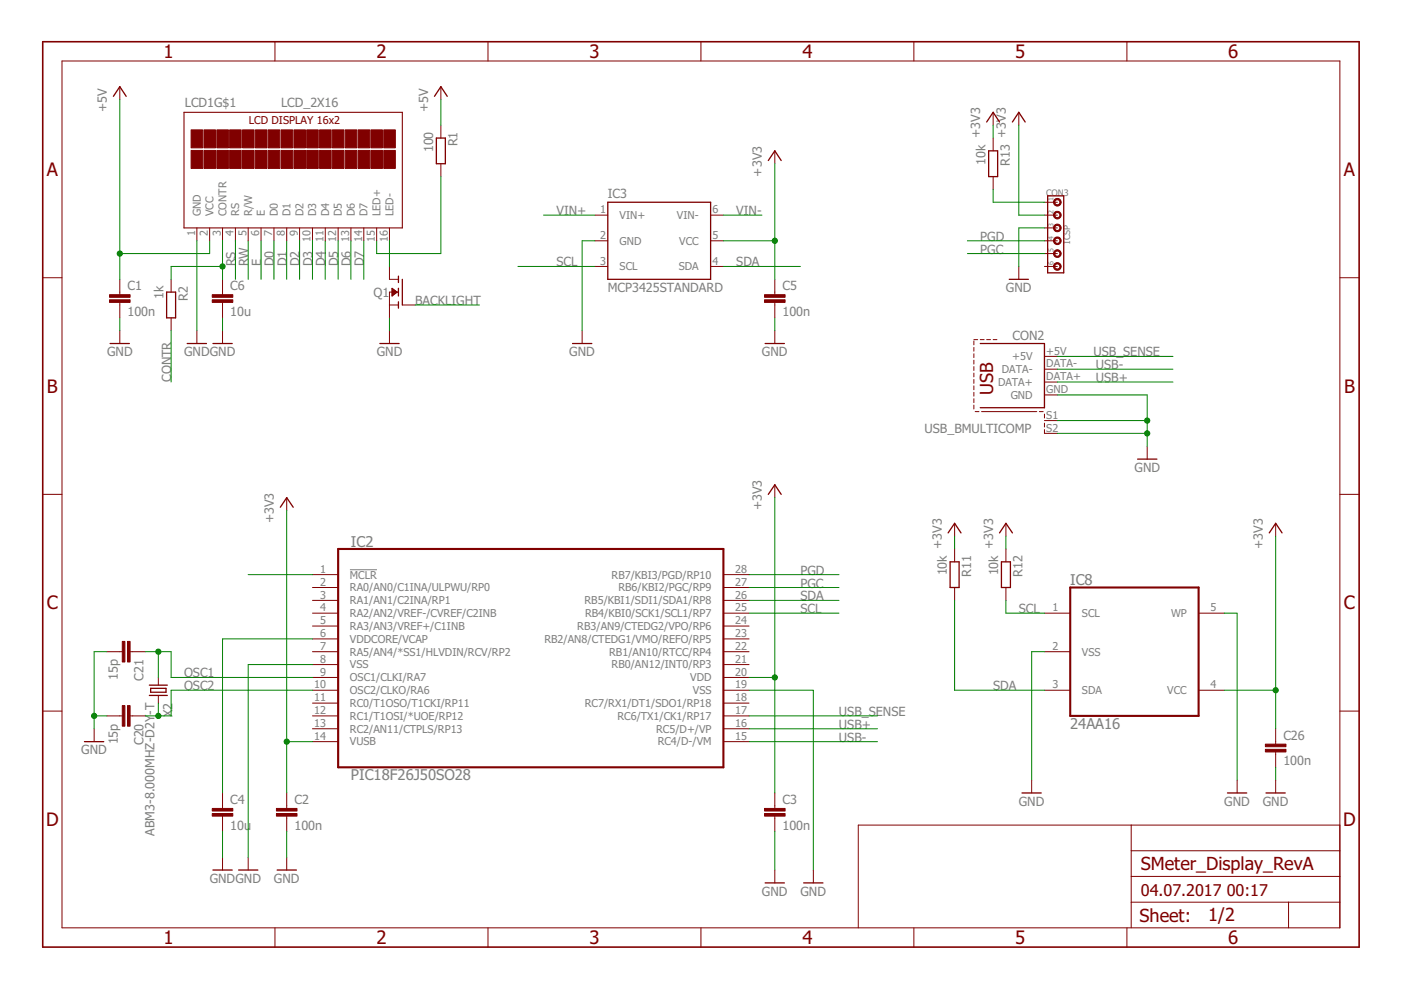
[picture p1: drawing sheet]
<svg xmlns="http://www.w3.org/2000/svg" width="297mm" height="210mm" viewBox="0 0 297 210" stroke-linecap="round" stroke-linejoin="round" font-family="sans-serif">
<path d="M74.2 120.8h5.7" fill="none" stroke="#808080" stroke-width=".21"/>
<g fill="none" stroke="#800000" stroke-width=".21">
<path d="M13.1 12.9h271v183.8h-271zM25.4 18.4v2.7M58.3 8.8v4.1M93.5 18.4v2.7M103.5 8.8v4.1M148.6 8.8v4.1M193.8 8.8v4.1M238.9 8.8v4.1M93.5 26.5v2.8M93.5 34.7v2.7M164.3 32v2.7M210.6 23.8v2.7"/>
<path d="M210.6 29.3v2.7M210.6 37.4v2.8M216 23.8v2.7M9.1 58.9h4M25.4 59.2v3.3M36.3 59.2v2.7M41.7 48.3v2.8M44.4 48.3v2.8M47.2 48.3v2.8M47.2 59.2v3.3M49.9 48.3v2.8M52.6 48.3v2.8"/>
<path d="M55.4 48.3v2.8M58.1 48.3v2.8M60.8 48.3v2.8M63.5 48.3v2.8M66.3 48.3v2.8M69 48.3v2.8M71.7 48.3v2.8M74.4 48.3v2.8M77.1 48.3v2.8M79.9 48.3v2.8M82.6 48.3v2.8M82.6 56.5v2.7h1.9"/>
<path d="M126.2 45.6h2.7M126.2 51.1h2.7M126.2 56.5h2.7M150.7 45.6h2.7M150.7 51.1h2.7M150.7 56.5h2.7M164.3 59.2v3.3M216 56.5v2.7M221.4 42.9h2.8M221.4 45.6h2.8M221.4 48.3h2.8M221.4 51.1h2.8"/>
<path d="M221.4 53.8h2.8M221.4 56.5h2.8M284.1 58.9h4.1M25.4 64.1v3.3M25.4 70.1v2.7M36.3 67.4v2.7M41.7 70.1v2.7M47.2 64.1v3.3M47.2 70.1v2.7M82.6 70.1v2.7M82.6 64.7h1.9M83.1 61.1l1.1 .8-1.1 .9z"/>
<path d="M83.1 62.7h.1M83.1 62.6h.2M83.1 62.5h.4M83.1 62.3h.6M83.1 62.2h.8M83.1 62.1h.9M83.1 62h1.1M83.1 61.8h.9M83.1 61.7h.8M83.1 61.6h.6M83.1 61.4h.4M83.1 61.3h.2"/>
<path d="M83.1 61.2h.1M84.5 61.9h-1.9v5.5M85.3 64.7h2.7M123.4 70.1v2.7M164.3 64.1v3.3M164.3 70.1v2.7M206.5 72.3v.8M206.5 73.7v.8M206.5 75v.8M206.5 76.4v.8M206.5 77.7v.8M206.5 79.1v.8"/>
<path d="M206.5 72h.8M207.8 72h.9M209.2 72h.8M210.6 72h.8M221.4 75.6h2.8M221.4 78.3h2.8M206.5 80.5v.8M206.5 81.8v.8M206.5 83.2v.8M206.5 84.5v.9M206.5 85.9v.8M206.8 87.3h.8"/>
<path d="M208.1 87.3h11.7M220.4 87.3h.8M221.4 87.8v.8M221.4 89.7v.8M221.4 91.1v.8h2.8M221.4 81h2.8M221.4 83.7h2.8M221.4 89.2h2.8M243.2 94.6v2.7M9.1 104.8h4M60.8 105.5v2.7M164.3 102.8v2.7"/>
<path d="M202.4 111v2.7M202.4 116.4v2.7M213.3 111v2.7M213.3 116.4v2.7M270.5 111v2.7M284.1 104.8h4.1M22.7 138.2h3.3M27.6 138.2h3.2M66.3 138.2h5.4M66.3 130h5.4M66.3 135.5h5.4M66.3 121.8h5.4"/>
<path d="M66.3 124.6h5.4M66.3 127.3h5.4M66.3 132.7h5.4M153.4 138.2h5.4M153.4 130h5.4M153.4 135.5h5.4M153.4 121.8h5.4M153.4 124.6h5.4M153.4 127.3h5.4M153.4 132.7h5.4M202.4 124.6v2.7M213.3 124.6v2.7"/>
<path d="M221.4 138.2h5.5M221.4 130h5.5M254.1 130h5.5M9.1 150.8h4M20 154.5v2.7M22.7 151.8h3.3M27.6 151.8h3.2M33.6 143.6v1.7M33.6 147.4v1.7M66.3 151.8h5.4M66.3 146.3h5.4M66.3 143.6h5.4"/>
<path d="M66.3 157.2h5.4M66.3 140.9h5.4M66.3 149.1h5.4M66.3 154.5h5.4M153.4 151.8h5.4M153.4 146.3h5.4M153.4 143.6h5.4M153.4 157.2h5.4M153.4 140.9h5.4M153.4 149.1h5.4M153.4 154.5h5.4M221.4 146.3h5.5"/>
<path d="M254.1 146.3h5.5M270.5 154.5v3.3M270.5 159.4v3.3M284.1 150.8h4.1M47.2 168.1v3.3M47.2 173v3.3M60.8 168.1v3.3M60.8 173v3.3M164.3 168.1v3.3M164.3 173v3.3M218.7 165.4v2.7M239.8 174.9v21.8"/>
<path d="M262.3 165.4v2.7M270.5 165.4v2.7M284.1 174.9h-102.1v21.8M47.2 181.8v2.7M52.6 181.8v2.7M58.3 196.7v4.1M60.8 181.8v2.7M103.5 196.7v4.1M148.6 196.7v4.1M164.3 184.5v2.7M172.4 184.5v2.7M193.8 196.7v4.1"/>
<path d="M238.9 196.7v4.1M239.8 191.3h44.3M239.8 185.8h44.3M239.8 180.4h44.3M273.2 191.3v5.4"/>
</g>
<path d="M9.1 8.8h279.1v192h-279.1z" fill="none" stroke="#800000" stroke-width=".34"/>
<g fill="none" stroke="#800000" stroke-width=".28">
<path d="M24 20.4l1.4-2 1.4 2M92.1 20.4l1.4-2 1.3 2M92.5 29.3h1.9v5.4h-1.9zM162.9 34l1.4-2 1.3 2M209.2 25.9l1.4-2.1 1.3 2.1M209.6 32h1.9v5.4h-1.9zM214.7 25.9l1.3-2.1 1.4 2.1M84.5 58.5v1.4M85.3 59.2v5.5M128.9 42.9h21.8v16.3h-21.8zM214 59.2h4M222.1 41.5h3.4v16.3h-3.4z"/>
<path d="M23.3 72.8h4.1M35.3 61.9h1.9v5.5h-1.9zM39.7 72.8h4.1M45.1 72.8h4.1M80.5 72.8h4.1M84.5 61.1v1.7M84.5 64v1.3M121.4 72.8h4.1M162.2 72.8h4.1M207.8 72.8h13.6v13.6h-13.6M241.2 97.3h4.1M59.4 107.5l1.4-2 1.4 2"/>
<path d="M162.9 104.8l1.4-2 1.3 2M201 113l1.4-2 1.4 2M201.4 119.1h1.9v5.5h-1.9zM211.9 113l1.4-2 1.4 2M212.3 119.1h1.9v5.5h-1.9zM269.1 113l1.4-2 1.3 2M17.9 157.2h4.1M31.7 147.4h3.8M31.7 145.3h3.8M31.9 145.9h3.3v.9h-3.3zM216.7 168.1h4.1M260.2 168.1h4.1"/>
<path d="M268.4 168.1h4.1M45.1 184.5h4.1M50.6 184.5h4.1M58.8 184.5h4M162.2 187.2h4.1M170.4 187.2h4.1"/>
</g>
<g fill="#800000" stroke="#800000" stroke-width=".21">
<path d="M25.9 149.6h.6v4.4h-.6z"/>
<path d="M27 149.6h.6v4.4h-.6z"/>
<path d="M25.9 136h.6v4.4h-.6z"/>
<path d="M27 136h.6v4.4h-.6z"/>
<path d="M268.3 158.9h4.3v.5h-4.3z"/>
<path d="M268.3 157.8h4.3v.5h-4.3z"/>
<path d="M40.5 27.5h2.5v3.8h-2.5z"/>
<path d="M40.5 31.9h2.5v3.8h-2.5z"/>
<path d="M43.2 27.5h2.5v3.8h-2.5z"/>
<path d="M43.2 31.9h2.5v3.8h-2.5z"/>
<path d="M46 27.5h2.4v3.8h-2.4z"/>
<path d="M46 31.9h2.4v3.8h-2.4z"/>
<path d="M48.7 27.5h2.4v3.8h-2.4z"/>
<path d="M48.7 31.9h2.4v3.8h-2.4z"/>
<path d="M51.4 27.5h2.5v3.8h-2.5z"/>
<path d="M51.4 31.9h2.5v3.8h-2.5z"/>
<path d="M54.1 27.5h2.5v3.8h-2.5z"/>
<path d="M54.1 31.9h2.5v3.8h-2.5z"/>
<path d="M56.9 27.5h2.4v3.8h-2.4z"/>
<path d="M56.9 31.9h2.4v3.8h-2.4z"/>
<path d="M59.6 27.5h2.4v3.8h-2.4z"/>
<path d="M59.6 31.9h2.4v3.8h-2.4z"/>
<path d="M62.3 27.5h2.5v3.8h-2.5z"/>
<path d="M62.3 31.9h2.5v3.8h-2.5z"/>
<path d="M65 27.5h2.5v3.8h-2.5z"/>
<path d="M65 31.9h2.5v3.8h-2.5z"/>
<path d="M67.8 27.5h2.4v3.8h-2.4z"/>
<path d="M67.8 31.9h2.4v3.8h-2.4z"/>
<path d="M70.5 27.5h2.4v3.8h-2.4z"/>
<path d="M70.5 31.9h2.4v3.8h-2.4z"/>
<path d="M73.2 27.5h2.4v3.8h-2.4z"/>
<path d="M73.2 31.9h2.4v3.8h-2.4z"/>
<path d="M75.9 27.5h2.5v3.8h-2.5z"/>
<path d="M75.9 31.9h2.5v3.8h-2.5z"/>
<path d="M78.6 27.5h2.5v3.8h-2.5z"/>
<path d="M78.6 31.9h2.5v3.8h-2.5z"/>
<path d="M81.4 27.5h2.4v3.8h-2.4z"/>
<path d="M81.4 31.9h2.4v3.8h-2.4z"/>
<path d="M58.6 172.5h4.4v.5h-4.4z"/>
<path d="M58.6 171.4h4.4v.6h-4.4z"/>
<path d="M162.1 172.5h4.4v.5h-4.4z"/>
<path d="M162.1 171.4h4.4v.6h-4.4z"/>
<path d="M45 172.5h4.4v.5h-4.4z"/>
<path d="M45 171.4h4.4v.6h-4.4z"/>
<path d="M162.1 63.6h4.4v.5h-4.4z"/>
<path d="M162.1 62.5h4.4v.5h-4.4z"/>
<path d="M23.2 63.6h4.4v.5h-4.4z"/>
<path d="M23.2 62.5h4.4v.5h-4.4z"/>
<path d="M45 63.6h4.4v.5h-4.4z"/>
<path d="M45 62.5h4.4v.5h-4.4z"/>
</g>
<g fill="#800000" stroke="#800000" stroke-width=".21">
<path d="M223.5 42.4a.82 .82 0 0 1 1.4 0 .82 .82 0 0 1-.5 1.3 .82 .82 0 0 1-1-.8h.2a.54 .54 0 0 1 .8-.5 .54 .54 0 0 1 .2 .8 .54 .54 0 0 1-.9-.1l-.1-.2h-.2z" fill-rule="evenodd"/>
<path d="M223.5 45.1a.82 .82 0 0 1 1.4 .1 .82 .82 0 0 1-.5 1.2 .82 .82 0 0 1-1-.8h.2a.54 .54 0 0 1 .7-.5 .54 .54 0 0 1 .3 .8 .54 .54 0 0 1-.9-.1l-.1-.2h-.2z" fill-rule="evenodd"/>
<path d="M223.5 47.8a.82 .82 0 0 1 1.4 .1 .82 .82 0 0 1-.5 1.2 .82 .82 0 0 1-1-.8h.2a.54 .54 0 0 1 .8-.5 .54 .54 0 0 1 .2 .9 .54 .54 0 0 1-.9-.2l-.1-.2h-.2z" fill-rule="evenodd"/>
<path d="M223.5 50.5a.82 .82 0 0 1 1.4 .1 .82 .82 0 0 1-.5 1.2 .82 .82 0 0 1-1-.7h.2a.54 .54 0 0 1 .8-.6 .54 .54 0 0 1 .2 .9 .54 .54 0 0 1-.9-.2l-.1-.1h-.2z" fill-rule="evenodd"/>
<path d="M223.5 53.3a.82 .82 0 0 1 1.4 0 .82 .82 0 0 1-.5 1.3 .82 .82 0 0 1-1-.8h.2a.54 .54 0 0 1 .8-.6 .54 .54 0 0 1 .2 .9 .54 .54 0 0 1-.9-.1l-.1-.2h-.2z" fill-rule="evenodd"/>
<path d="M223.5 56a.82 .82 0 0 1 1.4 0 .82 .82 0 0 1-.5 1.3 .82 .82 0 0 1-1-.8h.2a.54 .54 0 0 1 .8-.5 .54 .54 0 0 1 .2 .9 .54 .54 0 0 1-.9-.2l-.1-.2h-.2z" fill-rule="evenodd"/>
</g>
<path d="M71.7 116.4h81.7v46.3h-81.7zM226.9 124.6h27.2v27.2h-27.2z" fill="none" stroke="#800000" stroke-width=".44"/>
<path d="M39 23.8h46.3v24.5h-46.3z" fill="none" stroke="#800000" stroke-width=".23"/>
<g fill="none" stroke="#008000" stroke-width=".21">
<path d="M25.4 21.1v38.1M93.5 37.4v16.4h-13.6v-2.7M93.5 21.1v5.4M164.3 34.7v24.5M210.6 26.5v2.8M216 26.5v19.1h5.4M41.7 51.1v19M44.4 51.1v2.7h-19M47.2 51.1v8.1M47.2 56.5h-10.9v2.7M49.9 51.1v8.1M52.6 51.1v8.1"/>
<path d="M55.4 51.1v8.1M58.1 51.1v8.1M60.8 51.1v8.1M63.5 51.1v8.1M66.3 51.1v8.1M69 51.1v8.1M71.7 51.1v8.1M74.4 51.1v8.1M77.1 51.1v8.1M82.6 51.1v5.4M109.8 56.5h16.4M115.3 45.6h10.9"/>
<path d="M126.2 51.1h-2.8v19M153.4 51.1h10.9M153.4 45.6h8.1M153.4 56.5h16.3M205.1 51.1h16.3M205.1 53.8h16.3M210.6 40.2v2.7h10.8M221.4 48.3h-5.4v8.2M25.4 67.4v2.7M36.3 70.1v10.9M47.2 67.4v2.7M82.6 67.4v2.7"/>
<path d="M88 64.7h13.6M164.3 67.4v2.7M224.2 78.3h24.5M224.2 75.6h24.5M224.2 89.2h19M224.2 83.7h19v10.9M224.2 91.9h19M224.2 81h24.5M60.8 108.2v59.9M164.3 105.5v62.6M202.4 113.7v2.7M213.3 113.7v2.7"/>
<path d="M270.5 113.7v40.8M22.7 138.2h-2.7v16.3M30.8 138.2h5.5v5.4h30M33.6 138.2v5.4M52.6 121.8h13.7M66.3 135.5h-19.1v32.6M158.8 130h19.1M158.8 121.8h19.1M158.8 124.6h19.1M158.8 127.3h19.1M202.4 127.3v19h19M213.3 127.3v2.7h8.1"/>
<path d="M221.4 138.2h-2.7v27.2M259.6 130h2.7v35.4M20 151.8h2.7M33.6 149.1v2.7M60.8 157.2h5.5M66.3 140.9h-13.7v40.9M66.3 146.3h-30v5.5h-5.5M158.8 146.3h13.6v38.2M158.8 151.8h27.3M158.8 143.6h5.5M158.8 157.2h27.3M158.8 154.5h27.3"/>
<path d="M259.6 146.3h10.9M47.2 176.3v5.5M60.8 176.3v5.5M164.3 176.3v8.2M270.5 162.7v2.7"/>
</g>
<g fill="#008000" stroke="#008000" stroke-width=".21">
<circle cx="243.2" cy="91.9" r=".55"/>
<circle cx="243.2" cy="89.2" r=".55"/>
<circle cx="20" cy="151.8" r=".55"/>
<circle cx="270.5" cy="146.3" r=".55"/>
<circle cx="164.3" cy="143.6" r=".55"/>
<circle cx="60.8" cy="157.2" r=".55"/>
<circle cx="164.3" cy="51.1" r=".55"/>
<circle cx="33.6" cy="138.2" r=".55"/>
<circle cx="33.6" cy="151.8" r=".55"/>
<circle cx="25.4" cy="53.8" r=".55"/>
<circle cx="47.2" cy="56.5" r=".55"/>
</g>
<g font-size="3.9" fill="#800000">
<text x="34.6" y="12.3">1</text>
<text x="79.8" y="12.3">2</text>
<text x="125" y="12.3">3</text>
<text x="170.1" y="12.3">4</text>
<text x="215.3" y="12.3">5</text>
<text x="260.4" y="12.3">6</text>
<text x="9.9" y="37.3">A</text>
<text x="284.9" y="37.3">A</text>
<text x="9.9" y="83.2">B</text>
<text x="285" y="83.2">B</text>
<text x="9.9" y="129.2">C</text>
<text x="284.9" y="129.2">C</text>
<text x="9.8" y="175.1">D</text>
<text x="284.8" y="175.1">D</text>
<text x="34.6" y="200.2">1</text>
<text x="79.8" y="200.2">2</text>
<text x="125" y="200.2">3</text>
<text x="170.1" y="200.2">4</text>
<text x="215.3" y="200.2">5</text>
<text x="260.4" y="200.2">6</text>
</g>
<g font-size="3.8" fill="#800000">
<text x="210.6" y="83.7" transform="rotate(-90 210.6 83.7)">USB</text>
<text x="241.9" y="184.5">SMeter_Display_RevA</text>
<text x="241.6" y="195.5">Sheet:</text>
<text x="256.2" y="195.4">1/2</text>
</g>
<g font-size="3.5" fill="#800000">
<text x="241.9" y="189.9">04.07.2017</text>
<text x="260.1" y="189.9">00:17</text>
</g>
<g font-size="3.2" fill="#808080">
<text x="74.4" y="115.9">IC2</text>
<text x="226.9" y="124.1">IC8</text>
<text x="226.9" y="154.5">24AA16</text>
<text x="74.4" y="165.4">PIC18F26J50SO28</text>
</g>
<g font-size="2.7" fill="#808080">
<text x="22.7" y="23.8" transform="rotate(-90 22.7 23.8)">+5V</text>
<text x="39.2" y="22.8">LCD1G$1</text>
<text x="59.6" y="22.8">LCD_2X16</text>
<text x="90.7" y="23.8" transform="rotate(-90 90.7 23.8)">+5V</text>
<text x="207.8" y="29.3" transform="rotate(-90 207.8 29.3)">+3V3</text>
<text x="213.3" y="29.3" transform="rotate(-90 213.3 29.3)">+3V3</text>
<text x="91.8" y="32.3" transform="rotate(-90 91.8 32.3)">100</text>
<text x="97" y="31" transform="rotate(-90 97 31)">R1</text>
<text x="208.9" y="34.9" transform="rotate(-90 208.9 34.9)">10k</text>
<text x="214.1" y="35.2" transform="rotate(-90 214.1 35.2)">R13</text>
<text x="161.5" y="37.4" transform="rotate(-90 161.5 37.4)">+3V3</text>
<text x="118" y="45.6">VIN+</text>
<text x="128.9" y="42.1">IC3</text>
<text x="156.1" y="45.6">VIN-</text>
<text x="207.8" y="51.1">PGD</text>
<text x="207.8" y="53.8">PGC</text>
<text x="49.9" y="56.5" transform="rotate(-90 49.9 56.5)">RS</text>
<text x="52.6" y="56.5" transform="rotate(-90 52.6 56.5)">RW</text>
<text x="55.3" y="56.5" transform="rotate(-90 55.3 56.5)">E</text>
<text x="58.1" y="56.5" transform="rotate(-90 58.1 56.5)">D0</text>
<text x="60.8" y="56.5" transform="rotate(-90 60.8 56.5)">D1</text>
<text x="63.5" y="56.5" transform="rotate(-90 63.5 56.5)">D2</text>
<text x="66.2" y="56.5" transform="rotate(-90 66.2 56.5)">D3</text>
<text x="69" y="56.5" transform="rotate(-90 69 56.5)">D4</text>
<text x="71.7" y="56.5" transform="rotate(-90 71.7 56.5)">D5</text>
<text x="74.4" y="56.5" transform="rotate(-90 74.4 56.5)">D6</text>
<text x="77.1" y="56.5" transform="rotate(-90 77.1 56.5)">D7</text>
<text x="118" y="56.5">SCL</text>
<text x="156.1" y="56.5">SDA</text>
<text x="27" y="61.5">C1</text>
<text x="34.7" y="63.4" transform="rotate(-90 34.7 63.4)">1k</text>
<text x="39.8" y="63.7" transform="rotate(-90 39.8 63.7)">R2</text>
<text x="48.8" y="61.5">C6</text>
<text x="79.2" y="62.9">Q1</text>
<text x="88" y="64.7">BACKLIGHT</text>
<text x="128.9" y="61.9">MCP3425STANDARD</text>
<text x="165.9" y="61.5">C5</text>
<text x="213.3" y="61.9">GND</text>
<text x="27" y="67">100n</text>
<text x="48.8" y="67">10u</text>
<text x="165.9" y="67">100n</text>
<text x="22.7" y="75.6">GND</text>
<text x="39" y="75.6">GNDGND</text>
<text x="79.9" y="75.6">GND</text>
<text x="120.7" y="75.6">GND</text>
<text x="161.5" y="75.6">GND</text>
<text x="214.7" y="72">CON2</text>
<text x="231.8" y="75.6">USB_SENSE</text>
<text x="36.3" y="81" transform="rotate(-90 36.3 81)">CONTR</text>
<text x="232.3" y="81">USB+</text>
<text x="232.3" y="78.3">USB-</text>
<text x="196" y="91.9">USB_BMULTICOMP</text>
<text x="240.5" y="100.1">GND</text>
<text x="58.1" y="111" transform="rotate(-90 58.1 111)">+3V3</text>
<text x="161.5" y="108.2" transform="rotate(-90 161.5 108.2)">+3V3</text>
<text x="199.7" y="116.4" transform="rotate(-90 199.7 116.4)">+3V3</text>
<text x="210.6" y="116.4" transform="rotate(-90 210.6 116.4)">+3V3</text>
<text x="267.7" y="116.4" transform="rotate(-90 267.7 116.4)">+3V3</text>
<text x="169.7" y="121.8">PGD</text>
<text x="169.7" y="124.6">PGC</text>
<text x="200.8" y="122" transform="rotate(-90 200.8 122)">10k</text>
<text x="205.9" y="122.4" transform="rotate(-90 205.9 122.4)">R11</text>
<text x="211.6" y="122" transform="rotate(-90 211.6 122)">10k</text>
<text x="216.8" y="122.4" transform="rotate(-90 216.8 122.4)">R12</text>
<text x="169.7" y="127.3">SDA</text>
<text x="169.7" y="130">SCL</text>
<text x="216" y="130">SCL</text>
<text x="39" y="143.6">OSC1</text>
<text x="25" y="144.2" transform="rotate(-90 25 144.2)">15p</text>
<text x="30.4" y="144.3" transform="rotate(-90 30.4 144.3)">C21</text>
<text x="39" y="146.4">OSC2</text>
<text x="210.6" y="146.4">SDA</text>
<text x="32.7" y="151.6" transform="rotate(-90 32.7 151.6)">-T</text>
<text x="36.6" y="152.1" transform="rotate(-90 36.6 152.1)">X2</text>
<text x="177.9" y="154.5">USB+</text>
<text x="177.9" y="151.8">USB_SENSE</text>
<text x="17.2" y="160">GND</text>
<text x="25" y="157.8" transform="rotate(-90 25 157.8)">15p</text>
<text x="30.4" y="158" transform="rotate(-90 30.4 158)">C20</text>
<text x="177.9" y="157.2">USB-</text>
<text x="272.1" y="156.8">C26</text>
<text x="272.1" y="162.3">100n</text>
<text x="48.8" y="170.4">C4</text>
<text x="62.4" y="170.4">C2</text>
<text x="165.9" y="170.4">C3</text>
<text x="216" y="170.9">GND</text>
<text x="259.6" y="170.9">GND</text>
<text x="267.7" y="170.9">GND</text>
<text x="32.7" y="177.2" transform="rotate(-90 32.7 177.2)">ABM3-8.000MHZ-D2Y</text>
<text x="48.8" y="175.9">10u</text>
<text x="62.4" y="175.9">100n</text>
<text x="165.9" y="175.9">100n</text>
<text x="44.5" y="187.2">GNDGND</text>
<text x="58.1" y="187.2">GND</text>
<text x="161.5" y="189.9">GND</text>
<text x="169.7" y="189.9">GND</text>
</g>
<text font-size="2.3" fill="#800000" x="52.8" y="26.3">LCD DISPLAY 16x2</text>
<g font-size="2.3" fill="#808080">
<text x="42.6" y="45.8" transform="rotate(-90 42.6 45.8)">GND</text>
<text x="45.3" y="45.8" transform="rotate(-90 45.3 45.8)">VCC</text>
<text x="48" y="45.8" transform="rotate(-90 48 45.8)">CONTR</text>
<text x="50.7" y="45.8" transform="rotate(-90 50.7 45.8)">RS</text>
<text x="53.4" y="45.8" transform="rotate(-90 53.4 45.8)">R/W</text>
<text x="56.2" y="45.8" transform="rotate(-90 56.2 45.8)">E</text>
<text x="58.9" y="45.8" transform="rotate(-90 58.9 45.8)">D0</text>
<text x="61.6" y="45.8" transform="rotate(-90 61.6 45.8)">D1</text>
<text x="64.3" y="45.8" transform="rotate(-90 64.3 45.8)">D2</text>
<text x="67.1" y="45.8" transform="rotate(-90 67.1 45.8)">D3</text>
<text x="69.8" y="45.8" transform="rotate(-90 69.8 45.8)">D4</text>
<text x="72.5" y="45.8" transform="rotate(-90 72.5 45.8)">D5</text>
<text x="75.2" y="45.8" transform="rotate(-90 75.2 45.8)">D6</text>
<text x="78" y="45.8" transform="rotate(-90 78 45.8)">D7</text>
<text x="80.7" y="45.8" transform="rotate(-90 80.7 45.8)">LED+</text>
<text x="83.4" y="45.8" transform="rotate(-90 83.4 45.8)">LED-</text>
<text x="127.2" y="45.2">1</text>
<text x="131.4" y="46.4">VIN+</text>
<text x="143.5" y="46.4">VIN-</text>
<text x="151" y="45.2">6</text>
<text x="41.4" y="50" transform="rotate(-90 41.4 50)">1</text>
<text x="44.1" y="50" transform="rotate(-90 44.1 50)">2</text>
<text x="46.8" y="50" transform="rotate(-90 46.8 50)">3</text>
<text x="49.5" y="50" transform="rotate(-90 49.5 50)">4</text>
<text x="52.2" y="50" transform="rotate(-90 52.2 50)">5</text>
<text x="55" y="50" transform="rotate(-90 55 50)">6</text>
<text x="57.7" y="50" transform="rotate(-90 57.7 50)">7</text>
<text x="60.4" y="50" transform="rotate(-90 60.4 50)">8</text>
<text x="63.1" y="50" transform="rotate(-90 63.1 50)">9</text>
<text x="65.9" y="51.2" transform="rotate(-90 65.9 51.2)">10</text>
<text x="68.6" y="51.2" transform="rotate(-90 68.6 51.2)">11</text>
<text x="71.3" y="51.2" transform="rotate(-90 71.3 51.2)">12</text>
<text x="74" y="51.2" transform="rotate(-90 74 51.2)">13</text>
<text x="76.8" y="51.2" transform="rotate(-90 76.8 51.2)">14</text>
<text x="79.5" y="51.2" transform="rotate(-90 79.5 51.2)">15</text>
<text x="82.2" y="51.2" transform="rotate(-90 82.2 51.2)">16</text>
<text x="127.2" y="50.7">2</text>
<text x="131.4" y="51.9">GND</text>
<text x="144" y="51.9">VCC</text>
<text x="151" y="50.7">5</text>
<text x="127.2" y="56.1">3</text>
<text x="131.4" y="57.3">SCL</text>
<text x="143.9" y="57.3">SDA</text>
<text x="151" y="56.1">4</text>
<text x="214.6" y="76.4">+5V</text>
<text x="221.8" y="75.2">+5V</text>
<text x="221.8" y="77.9">DATA-</text>
<text x="211.6" y="81.8">DATA+</text>
<text x="212.4" y="79.1">DATA-</text>
<text x="221.8" y="80.6">DATA+</text>
<text x="221.8" y="83.3">GND</text>
<text x="214.3" y="84.5">GND</text>
<text x="221.8" y="88.8">S1</text>
<text x="221.8" y="91.5">S2</text>
<text x="67.9" y="121.5">1</text>
<text x="67.9" y="124.2">2</text>
<text x="74.2" y="122.7">MCLR</text>
<text x="74.2" y="125.4">RA0/AN0/C1INA/ULPWU/RP0</text>
<text x="129.7" y="122.7">RB7/KBI3/PGD/RP10</text>
<text x="131.1" y="125.4">RB6/KBI2/PGC/RP9</text>
<text x="155.9" y="124.2">27</text>
<text x="155.9" y="121.5">28</text>
<text x="67.9" y="126.9">3</text>
<text x="67.9" y="129.6">4</text>
<text x="74.2" y="128.1">RA1/AN1/C2INA/RP1</text>
<text x="74.2" y="130.8">RA2/AN2/VREF-/CVREF/C2INB</text>
<text x="123.9" y="128.1">RB5/KBI1/SDI1/SDA1/RP8</text>
<text x="124.1" y="130.8">RB4/KBI0/SCK1/SCL1/RP7</text>
<text x="155.9" y="129.6">25</text>
<text x="155.9" y="126.9">26</text>
<text x="223.1" y="129.6">1</text>
<text x="229.4" y="130.8">SCL</text>
<text x="248.3" y="130.8">WP</text>
<text x="256.6" y="129.6">5</text>
<text x="67.9" y="135.1">6</text>
<text x="67.9" y="132.4">5</text>
<text x="67.9" y="137.8">7</text>
<text x="74.2" y="136.3">VDDCORE/VCAP</text>
<text x="74.2" y="133.6">RA3/AN3/VREF+/C1INB</text>
<text x="115.4" y="136.3">RB2/AN8/CTEDG1/VMO/REFO/RP5</text>
<text x="122.4" y="133.5">RB3/AN9/CTEDG2/VPO/RP6</text>
<text x="155.9" y="137.8">22</text>
<text x="155.9" y="135.1">23</text>
<text x="155.9" y="132.4">24</text>
<text x="223.1" y="137.8">2</text>
<text x="67.9" y="143.2">9</text>
<text x="67.9" y="140.5">8</text>
<text x="74.2" y="139">RA5/AN4/*SS1/HLVDIN/RCV/RP2</text>
<text x="74.2" y="141.7">VSS</text>
<text x="129.2" y="139">RB1/AN10/RTCC/RP4</text>
<text x="129.7" y="141.7">RB0/AN12/INT0/RP3</text>
<text x="155.9" y="143.2">20</text>
<text x="155.9" y="140.5">21</text>
<text x="229.4" y="139">VSS</text>
<text x="66.6" y="146">10</text>
<text x="66.6" y="148.7">11</text>
<text x="74.2" y="147.2">OSC2/CLKO/RA6</text>
<text x="74.2" y="144.4">OSC1/CLKI/RA7</text>
<text x="74.2" y="149.9">RC0/T1OSO/T1CKI/RP11</text>
<text x="124" y="149.9">RC7/RX1/DT1/SDO1/RP18</text>
<text x="146.4" y="144.4">VDD</text>
<text x="146.9" y="147.2">VSS</text>
<text x="155.9" y="146">19</text>
<text x="155.9" y="148.7">18</text>
<text x="223.1" y="146">3</text>
<text x="229.4" y="147.2">SDA</text>
<text x="247.5" y="147.2">VCC</text>
<text x="256.6" y="146">4</text>
<text x="66.6" y="151.4">12</text>
<text x="66.6" y="154.1">13</text>
<text x="74.2" y="152.6">RC1/T1OSI/*UOE/RP12</text>
<text x="74.2" y="155.3">RC2/AN11/CTPLS/RP13</text>
<text x="130.9" y="152.6">RC6/TX1/CK1/RP17</text>
<text x="139.1" y="155.3">RC5/D+/VP</text>
<text x="155.9" y="154.1">16</text>
<text x="155.9" y="151.4">17</text>
<text x="66.6" y="156.9">14</text>
<text x="74.2" y="158.1">VUSB</text>
<text x="139.4" y="158.1">RC4/D-/VM</text>
<text x="155.9" y="156.9">15</text>
</g>
<g font-size="1.9" fill="#808080">
<text x="221.8" y="41.5">CON3</text>
<text x="226.9" y="51.7" transform="rotate(-90 226.9 51.7)">ICSP</text>
</g>
<g font-size="1.5" fill="#808080">
<text x="223.4" y="45.3" transform="rotate(-90 223.4 45.3)">2</text>
<text x="223.4" y="42.6" transform="rotate(-90 223.4 42.6)">1</text>
<text x="223.4" y="53.5" transform="rotate(-90 223.4 53.5)">5</text>
<text x="223.4" y="50.8" transform="rotate(-90 223.4 50.8)">4</text>
<text x="223.4" y="48.1" transform="rotate(-90 223.4 48.1)">3</text>
<text x="223.4" y="56.2" transform="rotate(-90 223.4 56.2)">6</text>
</g>
</svg>
